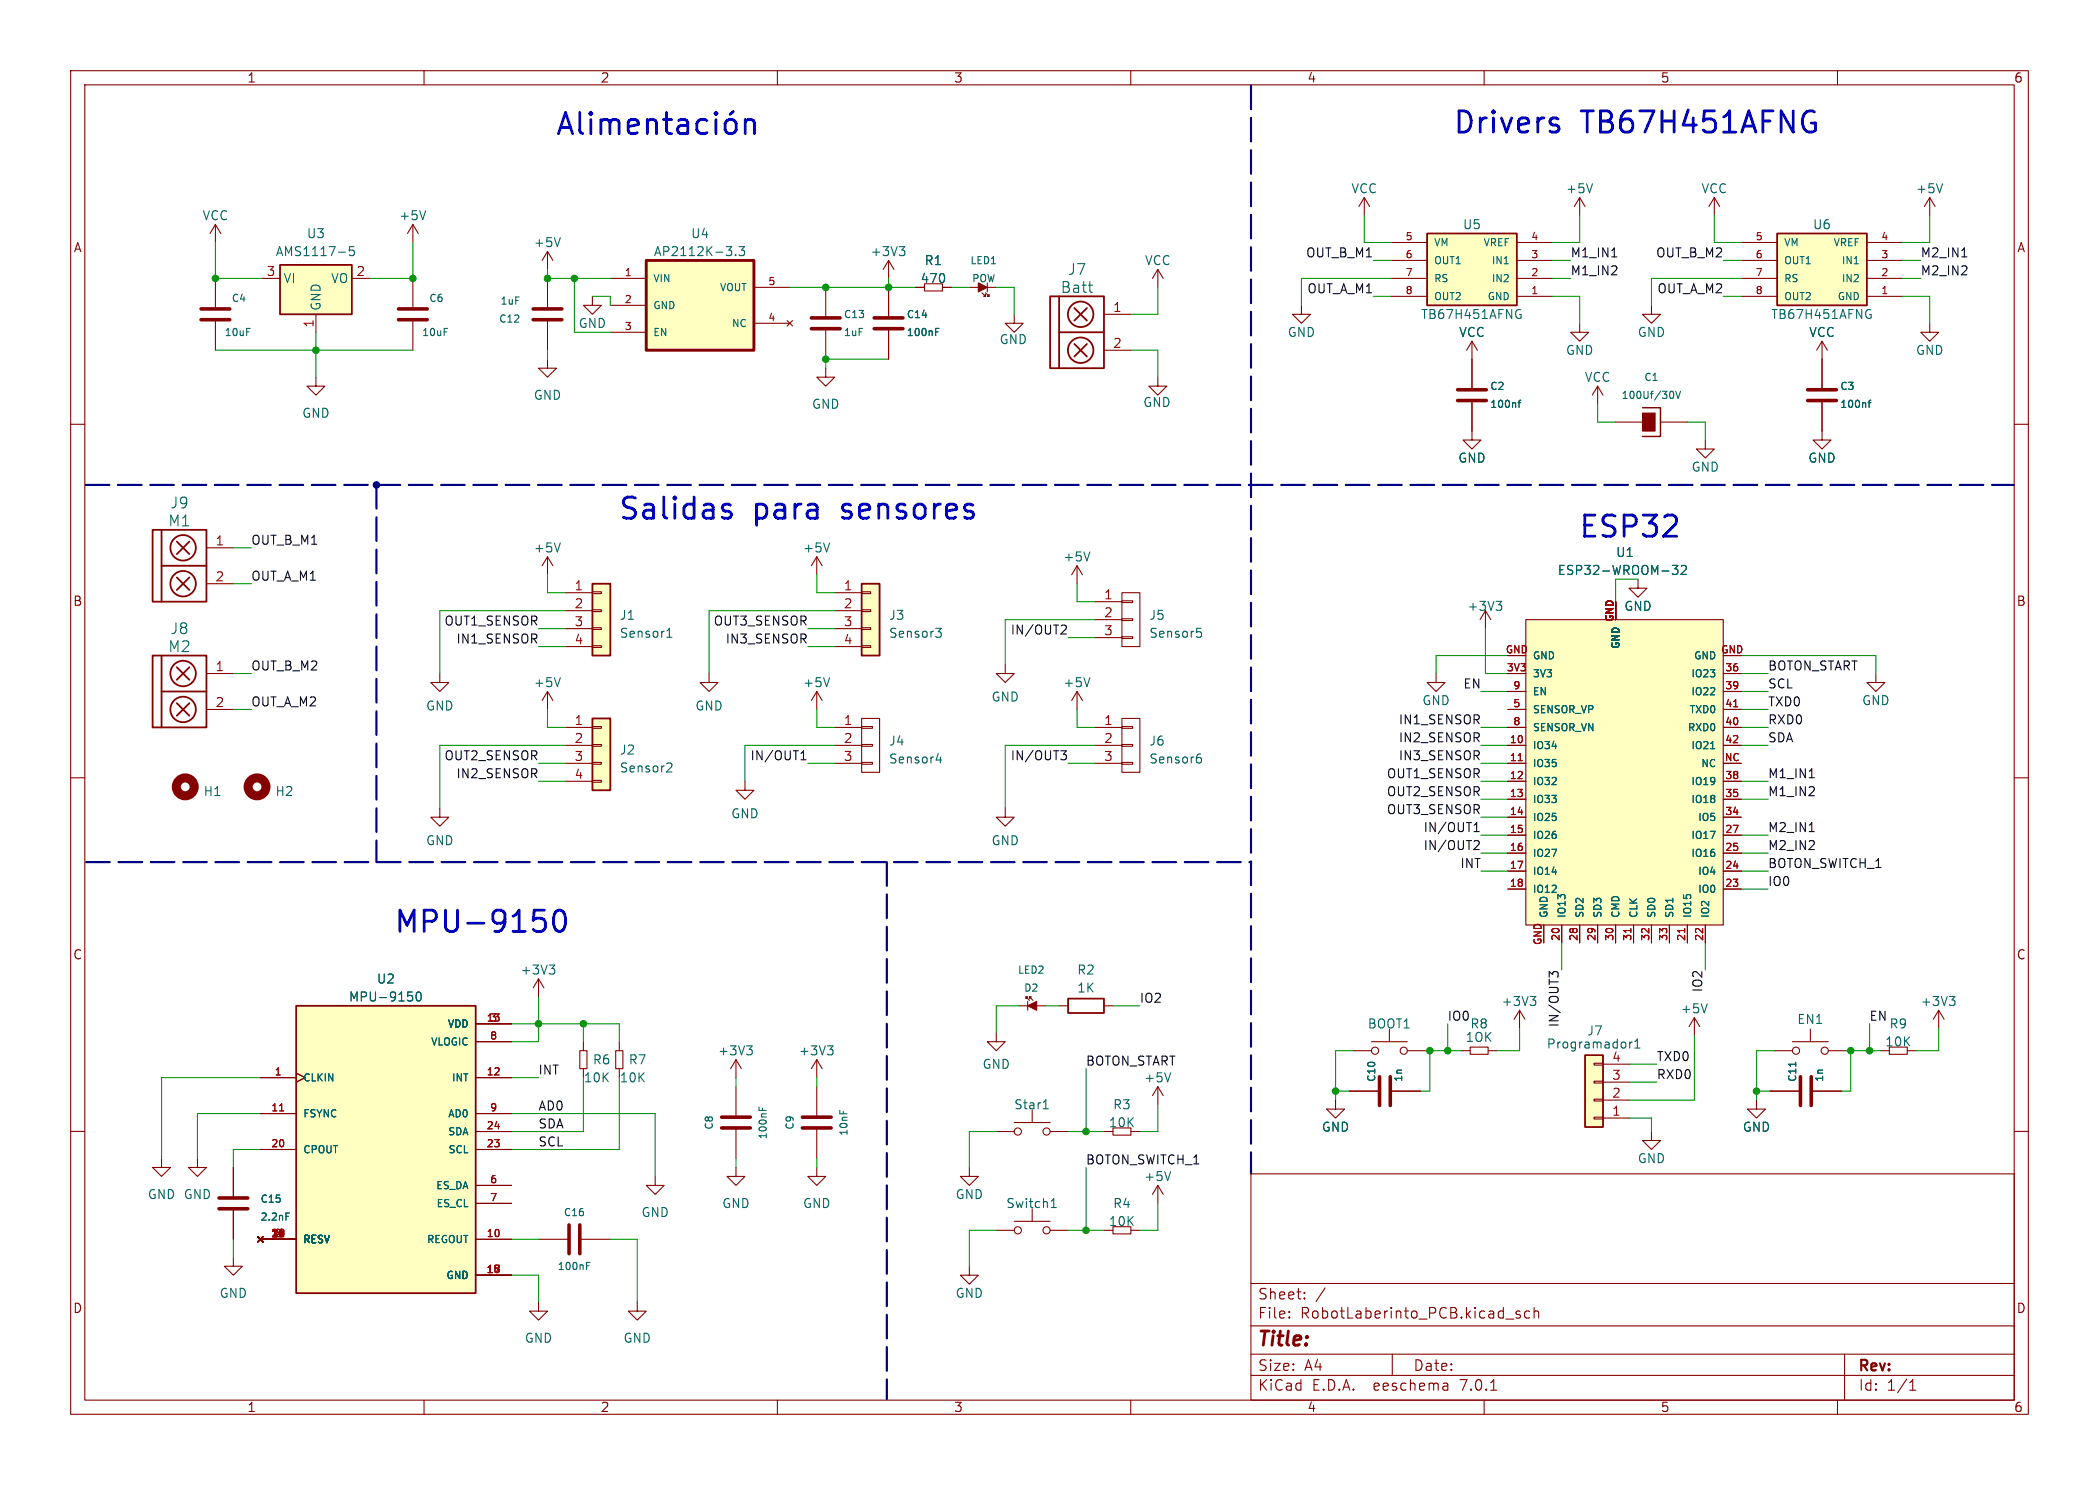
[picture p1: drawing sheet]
<svg xmlns="http://www.w3.org/2000/svg" width="297mm" height="210mm" viewBox="0 0 297 210" stroke-linecap="round" stroke-linejoin="round" font-family="sans-serif">
<g fill="none" stroke="#840000" stroke-width=".15">
<path d="M10 10h277v190h-277zM12 12h273v186h-273zM60 10v2M110 10v2M160 10v2M210 10v2M260 10v2M30.5 31.8l-.8 1.2M30.5 31.8v2.5M30.5 39.4v4.3M30.5 31.8l.7 1.2M37.1 39.4h2.5"/>
<path d="M49.8 39.4h2.5M58.4 31.8l-.7 1.2M58.4 31.8v2.5M58.4 39.4v4.3M58.4 31.8l.8 1.2M77.5 35.6l-.8 1.2M77.5 35.6v2.5M77.5 39.4v4.3M77.5 35.6l.7 1.2M86.4 39.4h5M125.7 36.8v2.6M125.7 36.8l-.7 1.3"/>
<path d="M125.7 36.8l.8 1.3M163.8 38.1l-.7 1.3M163.8 38.1v2.5M163.8 38.1l.8 1.3M193 27.9l-.7 1.3M193 27.9v2.6M193 27.9l.8 1.3M196.8 39.4h5.1M196.8 36.8h5.1M196.8 34.3h5.1M214.6 39.4h5.1M214.6 36.8h5.1"/>
<path d="M214.6 34.3h5.1M223.5 27.9v2.6M223.5 27.9l-.7 1.3M223.5 27.9l.8 1.3M242.6 27.9l-.8 1.3M242.6 27.9v2.6M242.6 27.9l.7 1.3M246.4 39.4h5.1M246.4 36.8h5.1M246.4 34.3h5.1M264.2 39.4h5M264.2 36.8h5"/>
<path d="M264.2 34.3h5M273 27.9l-.7 1.3M273 27.9v2.6M273 27.9l.8 1.3M10 60h2M30.5 45.2v4.3M44.7 53.3v1.3h1.3l-1.3 1.3-1.3-1.3h1.3M44.7 44.5v2.5M58.4 45.2v4.3M77.5 50.8v1.3h1.2l-1.2 1.2-1.3-1.2h1.3M77.5 45.2v4.3M83.8 41.9v1.3h1.3l-1.3 1.3-1.3-1.3h1.3"/>
<path d="M86.4 43.2h5M86.4 47h5M106.7 40.6h5.1M106.7 45.7h5.1M111.4 45.3l.7 .8M112.1 45.3l-.7 .8M116.8 52.1v1.2h1.3l-1.3 1.3-1.2-1.3h1.2M116.8 40.6v4.4M116.8 46.5v4.3M125.7 40.6v4.4M125.7 46.5v4.3M129.5 40.6h1.3"/>
<path d="M130.8 40.1h2.5v1h-2.5zM133.3 40.6h1.3M137.2 40.6h1.2M138.9 41.4l.5 .5M139.4 41.4l.6 .5M139.7 40v1.3M139.7 40.6h1.3M143.5 44.5v1.2h-1.3l1.3 1.3 1.3-1.3h-1.3M156.2 44.5h3.8M156.2 49.5h3.8M163.8 53.3v1.3h-1.2l1.2 1.3 1.3-1.3h-1.3M184.1 43.2v1.3h1.3l-1.3 1.2-1.2-1.2h1.2"/>
<path d="M196.8 41.9h5.1M208.3 56.6v5.6h1.2l-1.2 1.3-1.3-1.3h1.3M208.3 48.3v6.8M208.3 48.3l-.8 1.2M208.3 48.3l.7 1.2M214.6 41.9h5.1M223.5 45.7v1.3h1.3l-1.3 1.3-1.3-1.3h1.3M226.1 54.6v2.6M226.1 54.6l-.8 1.3M226.1 54.6l.7 1.3M228.6 59.7h3.8M233.7 43.2v1.3h1.2l-1.2 1.2-1.3-1.2h1.3"/>
<path d="M234.9 59.7h3.9M246.4 41.9h5.1M257.8 56.6v5.6h1.3l-1.3 1.3-1.3-1.3h1.3M257.8 48.3l-.8 1.2M257.8 48.3v6.8M257.8 48.3l.8 1.2M264.2 41.9h5M273 45.7v1.3h1.3l-1.3 1.3-1.2-1.3h1.2M285 60h2M29.2 77.5h3.8M77.5 78.7v2.6M77.5 78.7l-.8 1.3"/>
<path d="M77.5 78.7l.7 1.3M115.6 78.7v2.6M115.6 78.7l-.8 1.3M115.6 78.7l.7 1.3M241.3 62.2v1.3h1.3l-1.3 1.3-1.3-1.3h1.3M29.2 95.3h3.8M29.2 82.6h3.8M62.2 95.3v1.2h1.3l-1.3 1.3-1.2-1.3h1.2M77.5 97.8v2.5M77.5 97.8l-.8 1.3M77.5 97.8l.7 1.3M80 83.8h3.8"/>
<path d="M80 86.4h3.8M80 88.9h3.8M80 91.4h3.8M83.8 91.3h1.3v.3h-1.3zM83.8 88.8h1.3v.2h-1.3zM83.8 86.2h1.3v.3h-1.3zM83.8 83.7h1.3v.2h-1.3zM100.3 95.3v1.2h1.3l-1.3 1.3-1.2-1.3h1.2M115.6 97.8l-.8 1.3M115.6 97.8v2.5M115.6 97.8l.7 1.3M118.1 83.8h3.8"/>
<path d="M118.1 86.4h3.8M118.1 88.9h3.8M118.1 91.4h3.8M121.9 91.3h1.3v.3h-1.3zM121.9 88.8h1.3v.2h-1.3zM121.9 86.2h1.3v.3h-1.3zM121.9 83.7h1.3v.2h-1.3zM142.2 94v1.3h1.3l-1.3 1.2-1.2-1.2h1.2M152.4 80l-.8 1.3M152.4 80v2.6M152.4 97.8v2.5M152.4 80l.8 1.3"/>
<path d="M152.4 97.8l-.8 1.3M152.4 97.8l.8 1.3M154.9 85.1h3.8M154.9 87.6h3.8M154.9 90.2h3.8M158.7 90h1.6v.3h-1.6zM158.7 87.5h1.6v.3h-1.6zM158.7 85h1.6v.2h-1.6zM158.7 83.8h2.6v7.6h-2.6zM203.2 95.3v1.2h1.3l-1.3 1.3-1.3-1.3h1.3M210.2 86.4l-.8 1.2M210.2 86.4v2.5"/>
<path d="M210.2 86.4l.7 1.2M213.4 95.3h2.5M213.4 97.8h2.5M213.4 92.7h2.5M215.9 87.6h27.9v43.2h-27.9zM228.6 85.1v2.5M231.8 81.9v1.3h1.2l-1.2 1.3-1.3-1.3h1.3M243.8 95.3h2.6M243.8 97.8h2.6M243.8 92.7h2.6M265.4 95.3v1.2h1.3l-1.3 1.3-1.2-1.3h1.2M10 110h2"/>
<path d="M29.2 100.3h3.8M62.2 114.3v1.3h1.3l-1.3 1.2-1.2-1.2h1.2M80 102.9h3.8M80 105.4h3.8M80 108h3.8M80 110.5h3.8M83.8 110.4h1.3v.2h-1.3zM83.8 107.8h1.3v.3h-1.3zM83.8 105.3h1.3v.2h-1.3zM83.8 102.7h1.3v.3h-1.3zM105.4 110.5v1.3h1.3l-1.3 1.2-1.3-1.2h1.3M118.1 102.9h3.8"/>
<path d="M118.1 105.4h3.8M118.1 108h3.8M121.9 107.8h1.5v.3h-1.5zM121.9 105.3h1.5v.2h-1.5zM121.9 102.7h1.5v.3h-1.5zM121.9 101.6h2.6v7.6h-2.6zM142.2 114.3v1.3h1.3l-1.3 1.2-1.2-1.2h1.2M154.9 102.9h3.8M154.9 105.4h3.8M154.9 108h3.8M158.7 107.8h1.6v.3h-1.6zM158.7 105.3h1.6v.2h-1.6z"/>
<path d="M158.7 102.7h1.6v.3h-1.6zM158.7 101.6h2.6v7.6h-2.6zM213.4 102.9h2.5M213.4 105.4h2.5M213.4 108h2.5M213.4 110.5h2.5M213.4 100.3h2.5M213.4 113h2.5M213.4 115.6h2.5M213.4 118.1h2.5M243.8 102.9h2.6M243.8 105.4h2.6"/>
<path d="M243.8 108h2.6M243.8 110.5h2.6M243.8 100.3h2.6M243.8 113h2.6M243.8 115.6h2.6M243.8 118.1h2.6M285 110h2M76.2 138.4l-.8 1.3M76.2 138.4v2.6M76.2 138.4l.8 1.3M213.4 120.7h2.5M213.4 123.2h2.5"/>
<path d="M213.4 125.7h2.5M218.4 130.8v2.6M221 130.8v2.6M223.5 130.8v2.6M226.1 130.8v2.6M228.6 130.8v2.6M231.1 130.8v2.6M233.7 130.8v2.6M236.2 130.8v2.6M238.8 130.8v2.6M241.3 130.8v2.6M243.8 120.7h2.6"/>
<path d="M243.8 123.2h2.6M243.8 125.7h2.6M10 160h2M36.8 152.4h5.1M36.8 157.5h5.1M41.9 151.8l1.3 .6-1.3 .6M67.3 147.3h5.1M67.3 152.4h5.1M67.3 157.5h5.1M67.3 144.8h5.1M82 148.6h1.1v2.5h-1.1zM82.5 147.3v1.3"/>
<path d="M82.5 151.1v1.3M87.1 148.6h1v2.5h-1zM87.6 147.3v1.3M87.6 151.1v1.3M104.1 149.9v2.5M104.1 153.7v4.3M104.1 159.5v4.3M104.1 149.9l-.7 1.2M104.1 149.9l.8 1.2M115.6 149.9v2.5M115.6 153.7v4.3M115.6 159.5v4.3"/>
<path d="M115.6 149.9l-.8 1.2M115.6 149.9l.7 1.2M141 146.1v1.2h1.2l-1.2 1.3-1.3-1.3h1.3M143.5 158.8h5.1M144.1 142.2h1.3M145.2 141l.5 .5M145.4 141.6v1.3M145.7 141l.5 .5M146 157v1.8M146.7 142.2h1.3M149.9 142.2h1.2M156.2 142.2h1.3"/>
<path d="M157.5 159.5h2.5v1h-2.5zM163.8 153.7v2.5M163.8 153.7l-.7 1.2M163.8 153.7l.8 1.2M189 155.6v1.2h1.2l-1.2 1.3-1.3-1.3h1.3M190.9 154.3h4.3M191.5 148.6h2.6M194.1 147.3h5M196.6 145.5v1.8M196.7 154.3h4.3M199.1 148.6h2.6M206.8 148.6h1.2"/>
<path d="M208 148.1h2.6v1h-2.6zM210.6 148.6h1.2M215 142.9l-.8 1.2M215 142.9v2.5M215 142.9l.8 1.2M225.6 150.4h1.2v.2h-1.2zM225.6 152.9h1.2v.3h-1.2zM225.6 155.4h1.2v.3h-1.2zM225.6 158h1.2v.2h-1.2zM226.8 158.1h3.8M226.8 155.6h3.8M226.8 153h3.8"/>
<path d="M226.8 150.5h3.8M239.8 143.9l-.8 1.3M239.8 143.9v2.6M239.8 143.9l.7 1.3M248.5 155.6v1.2h1.3l-1.3 1.3-1.2-1.3h1.2M250.4 154.3h4.4M251.1 148.6h2.5M253.6 147.3h5.1M256.2 145.5v1.8M256.3 154.3h4.3M258.7 148.6h2.5M266.1 148.6h1.2"/>
<path d="M267.3 148.1h2.6v1h-2.6zM269.9 148.6h1.2M274.3 142.9l-.7 1.2M274.3 142.9v2.5M274.3 142.9l.8 1.2M285 160h2M22.9 163.8v1.3h1.2l-1.2 1.3-1.3-1.3h1.3M27.9 163.8v1.3h1.3l-1.3 1.3-1.2-1.3h1.2M33 177.8v1.3h1.3l-1.3 1.2-1.3-1.2h1.3M33 165.1v4.3M33 170.9v4.4M36.4 174.9l.8 .7"/>
<path d="M36.8 175.3h5.1M36.8 162.6h5.1M37.2 174.9l-.8 .7M67.3 160h5.1M67.3 175.3h5.1M67.3 162.6h5.1M67.3 167.6h5.1M67.3 170.2h5.1M76.2 175.3h4.3M82 175.3h4.4M92.7 166.4v1.2h1.3l-1.3 1.3-1.3-1.3h1.3M104.1 165.1v1.3h1.3l-1.3 1.2-1.2-1.2h1.2"/>
<path d="M115.6 165.1v1.3h1.2l-1.2 1.2-1.3-1.2h1.3M137.2 179.1v1.2h1.2l-1.2 1.3-1.3-1.3h1.3M137.2 165.1v1.3h1.2l-1.2 1.2-1.3-1.2h1.3M141 174h2.5M141 160h2.5M143.5 172.7h5.1M146 170.9v1.8M148.6 174h2.5M148.6 160h2.5M156.2 174h1.3M156.2 160h1.3M157.5 173.5h2.5v1h-2.5z"/>
<path d="M160 174h1.3M160 160h1.3M163.8 167.6v2.6M163.8 167.6l-.7 1.3M163.8 167.6l.8 1.3M177 166h108v32h-108zM233.7 160v1.3h1.2l-1.2 1.3-1.3-1.3h1.3M60 198v2M67.3 180.3h5.1M76.2 184.2v1.2h1.3l-1.3 1.3-1.3-1.3h1.3M90.2 184.2v1.2h1.2l-1.2 1.3-1.3-1.3h1.3M110 198v2"/>
<path d="M160 198v2M177 194.5h108M177 191.5h108M177 187.5h108M177 181.5h108M182.4 186.3h.1l-.1 .1M182.4 185.5h.1l-.1 .1M184.6 183.6v.1M184.6 182.8v.1M197 191.5v3M204.6 195.6l.3 .2v.8M204.9 196.5l-.5 .1"/>
<path d="M204.9 196h-.5M210 198v2M210.9 196.6h.9M215.1 185.5l-.4-.1-.2 .2 .1 .2 .5 .2v.1v.2l-.2 .1-.4-.1M216.4 185.5l-.4-.1-.3 .3v.4l.2 .2 .1 .1 .4-.1M217.1 185.5a.37 .37 0 0 1 .6 .1v.8M217.1 184.9v1.5M260 198v2M261 191.5v6.5M270.2 196.6h.9M270.2 195.5l.4-.4v1.5"/>
<circle cx="194.6" cy="148.6" r=".51"/>
<circle cx="198.6" cy="148.6" r=".51"/>
<circle cx="254.1" cy="148.6" r=".51"/>
<circle cx="258.2" cy="148.6" r=".51"/>
<circle cx="144" cy="174" r=".51"/>
<circle cx="144" cy="160" r=".51"/>
<circle cx="148.1" cy="174" r=".51"/>
<circle cx="148.1" cy="160" r=".51"/>
</g>
<g fill="none" stroke="#006464" stroke-width=".15">
<path d="M47.9 35.7h1M50.1 34.9h-.6l-.1 .6 .2-.1h.4l.1 .2v.4l-.2 .1h-.3l-.2-.1M60.2 29.8l-.4 1.3M79.3 33.6l-.4 1.3M104.1 36v.1M104.6 34.9h.7l-.4 .5 .4 .1v.5l-.2 .1h-.4l-.1-.1M127.2 34.9h.8l-.4 .5M127.8 35.4l.2 .2v.3l-.2 .2M212.8 37.3h.6M225.3 26l-.4 1.3M262.4 37.3h.6M274.9 26l-.5 1.3"/>
<path d="M132.4 46.9h.3M132.4 46.4h.5M154 40.3h.6M154.4 41.3h.2M214.8 56.9h.4M214.9 43.8h.3M215 44.5h.2v.4l-.3 .1M215.2 56.6l-.3 .1v.9M236.5 55.3a.54 .54 0 0 1 .3 .5 .54 .54 0 0 1-.3 .5M237.1 55.3l.4 1 .3-1M264.3 56.9h.4M264.4 43.8h.3"/>
<path d="M264.5 44.5h.3v.4l-.4 .1M264.7 56.6l-.2 .1v.9M79.3 76.8l-.4 1.3M117.4 76.8l-.4 1.3M154.2 78.1l-.4 1.2M236.6 80h.8l-.4 .4 .3 .2v.5l-.1 .1h-.5M79.3 95.8l-.4 1.3M94.4 90.1h.7M94.5 89.2l.2-.3v1.2M117.4 95.8l-.4 1.3M132.4 88.9h.8l-.4 .4 .3 .2 .1 .4-.3 .2h-.3M154.2 95.8l-.4 1.3"/>
<path d="M169.3 88.9h.6M169.5 89.3h.3l.2 .3-.1 .4-.1 .1h-.3M211.7 85h.8l-.4 .5M212.2 85.5l.3 .3v.3l-.3 .2M237.9 80.1l.2-.1h.3l.2 .1v.2v.2l-.8 .7h.8M94.5 107.9l.5 .1 .1 .3-.1 .1-.7 .8h.8M132.5 107.5h.7M133.1 107.1v.8M169.5 107.1h.3l.2 .3-.1 .4-.4 .1M169.6 106.6h.3M242 105.9h.6M77.7 136.5h.8l-.4 .5"/>
<path d="M78.3 137l.2 .2v.3l-.2 .2M57.7 140.3h.6M58.3 140.8l.1 .2v.3l-.1 .2M59 140.4l.2-.1a.69 .69 0 0 1 .3 1.1l-.2 .2a.69 .69 0 0 1-.3-1.2zM105.7 147.9h.7l-.4 .5M106.2 148.4l.2 .2v.3l-.2 .3M107.4 156.5v.5M107.9 156.7v.3M117.1 147.9h.8l-.5 .5M117.6 148.4l.3 .2v.3l-.3 .3M147.6 156.8h.7M147.9 155.7l.1-.2v1.3"/>
<path d="M165.6 151.7l-.4 1.3M216.5 140.9h.8l-.4 .5M217.1 141.4l.2 .2v.4l-.2 .2M230.6 147.4v.8M231 147.4h-.3l-.1 .2M231.3 148.2h.7M231.3 147.3l.4-.4v1.3M241.6 142l-.5 1.2M254.1 150.2v.6M275.8 140.9h.8l-.4 .5M276.4 141.4l.2 .2v.4l-.2 .2M40.5 171.5h.5"/>
<path d="M83 179h.3M83 178.5h.5M148.7 170.8h.8M148.7 169.9l.4-.4v1.3M165.6 165.7l-.4 1.3"/>
</g>
<g fill="none" stroke="#840000" stroke-width=".51">
<path d="M28.4 45.2h4.1M28.4 43.7h4.1M56.4 45.2h4.1M56.4 43.7h4.1M75.4 45.2h4.1M75.4 43.7h4.1M114.8 45h4.1M114.8 46.5h4.1M123.7 45h4.1M123.7 46.5h4.1M206.2 56.6h4.1M206.2 55.1h4.1"/>
<path d="M255.8 56.6h4M255.8 55.1h4M102.1 159.5h4.1M102.1 158h4.1M113.5 159.5h4.1M113.5 158h4.1M195.2 152.3v4M196.7 152.3v4M254.8 152.3v4M256.3 152.3v4M31 169.4h4.1M31 170.9h4.1"/>
<path d="M80.5 173.2v4.1M82 173.2v4.1"/>
</g>
<g fill="#ffffc2" stroke="#ffffc2" stroke-width=".14">
<path d="M251.5 33h12.7v10.2h-12.7z"/>
<path d="M91.4 36.8h15.3v12.7h-15.3z"/>
<path d="M83.8 101.6h2.6v10.2h-2.6z"/>
<path d="M121.9 82.6h2.6v10.1h-2.6z"/>
<path d="M83.8 82.6h2.6v10.1h-2.6z"/>
<path d="M215.9 87.6h27.9v43.2h-27.9z"/>
<path d="M39.6 37.5h10.2v7h-10.2z"/>
<path d="M201.9 33h12.7v10.2h-12.7z"/>
<path d="M224.3 149.2h2.5v10.2h-2.5z"/>
<path d="M41.9 142.2h25.4v40.7h-25.4z"/>
</g>
<g fill="none" stroke="#840000" stroke-width=".25">
<path d="M39.6 37.5h10.2v7h-10.2zM201.9 33h12.7v10.2h-12.7zM251.5 33h12.7v10.2h-12.7zM148.6 41.9h7.6v10.2h-7.6zM149.9 47h6.3M149.9 41.9v10.2M152 48.6l1.8 1.8M152 43.6l1.8 1.7M153.8 48.6l-1.8 1.8M153.8 43.6l-1.8 1.7M21.6 74.9h7.6v10.2h-7.6zM22.9 74.9v10.2"/>
<path d="M25 76.6l1.8 1.8M26.8 76.6l-1.8 1.8M21.6 92.7h7.6v10.2h-7.6zM22.9 97.8h6.3M22.9 92.7v10.2M22.9 80h6.3M25 99.4l1.8 1.8M25 94.4l1.8 1.7M25 81.7l1.8 1.7M26.8 99.4l-1.8 1.8M26.8 94.4l-1.8 1.7M26.8 81.7l-1.8 1.7"/>
<path d="M83.8 82.6h2.6v10.1h-2.6zM121.9 82.6h2.6v10.1h-2.6zM83.8 101.6h2.6v10.2h-2.6zM41.9 142.2h25.4v40.7h-25.4zM151.1 141.2h5.1v2.1h-5.1zM224.3 149.2h2.5v10.2h-2.5z"/>
<circle cx="152.9" cy="44.5" r="1.8"/>
<circle cx="152.9" cy="49.5" r="1.8"/>
<circle cx="25.9" cy="77.5" r="1.8"/>
<circle cx="25.9" cy="82.6" r="1.8"/>
<circle cx="25.9" cy="95.3" r="1.8"/>
<circle cx="25.9" cy="100.3" r="1.8"/>
</g>
<path d="M91.4 36.8h15.3v12.7h-15.3z" fill="none" stroke="#840000" stroke-width=".41"/>
<g fill="#840000" stroke="#840000" stroke-width=".15">
<path d="M138.4 40l1.3 .6-1.3 .7z"/>
<path d="M139.7 41.9l.3-.2v.2z"/>
<path d="M139.2 41.9l.2-.2v.2z"/>
<path d="M232.4 58.4h1.8v2.6h-1.8z"/>
<path d="M145.4 142.2l1.3-.6v1.3z"/>
<path d="M145.2 141h.2l-.2 .2z"/>
<path d="M145.7 141h.2l-.2 .2z"/>
</g>
<g fill="none" stroke="#840000" stroke-width="1.3">
<circle cx="26.2" cy="111.3" r="1.27"/>
<circle cx="36.4" cy="111.3" r="1.27"/>
</g>
<path d="M245.3 100h.6M214.8 107.6h.6M230.8 131.3v.6M238.4 131.3v.6M39.6 157.1h.5" fill="none" stroke="#a90000" stroke-width=".15"/>
<path d="M232.4 57.7h2.5v4h-2.5" fill="none" stroke="#840000" stroke-width=".2"/>
<path d="M228.1 36.3h.7M277.6 36.3h.7M150.3 88.4l.5 .1 .1 .3-.1 .1-.7 .8h.8M113.3 107.4h.8M113.3 106.5l.4-.3v1.2M150.1 106.2h.8l-.4 .5 .3 .1 .1 .4-.3 .2h-.3M208.6 117.6h.7M208.6 116.7l.3-.4v1.3M208.8 118.9h.4l.1 .3-.1 .2-.7 .7h.8M256 117.6h.7M256 110h.7M220.5 138v-.4l-.3-.2-.4 .1-.1 .3-.5-.4v.8" fill="none" stroke="#0f0f0f" stroke-width=".15"/>
<g fill="none" stroke="#0000c2" stroke-width=".4">
<path d="M79 18.9l1-3 1 3M79.3 18h1.4M82 15.9v2.6l.2 .3 .3 .1M83.6 15.9v.3M83.6 16.9v2M83.6 15.9l-.1 .1 .1 .2M83.6 15.9l.1 .1-.1 .2M85 16.9v2M85 17.2a.75 .75 0 0 1 1.3 .1M86.3 17.3l.2-.3 .2-.1h.5l.3 .1 .1 .3v1.6M86.3 17.3v1.6M88.9 17.9l1.4-.3-.1-.6-.3-.1h-.6l-.3 .1-.1 .3v1.2l.1 .3 .3 .1h.6l.3-.1"/>
<path d="M91.6 17.2a.74 .74 0 0 1 1.3 .1v1.6M91.6 16.9v2M93.9 16.9h1.1M94.3 15.9v2.6l.2 .3 .5 .1M96 17l.3-.1h.6l.3 .1 .1 .3v1.6M97.3 17.6l-.3 .2h-.7a.59 .59 0 0 0-.4 .5 .59 .59 0 0 0 .4 .6h.7l.3-.1M100 17l-.3-.1h-.5l-.5 .3-.1 .3v.8l.3 .5 .3 .1h.5l.3-.1M101.3 15.9v.3M101.3 16.9v2M101.3 15.9l-.1 .1 .1 .2M101.3 15.9l.2 .1-.2 .2M102.9 17a.81 .81 0 0 1 1.3 .5v.8a.81 .81 0 0 1-.8 .6 .81 .81 0 0 1-.8-.6v-.8z"/>
<path d="M103.7 15.8l-.4 .4M105.5 17.2a.74 .74 0 0 1 1.2 .1v1.6M105.5 16.9v2M78.6 129a.72 .72 0 0 1 .7-.3 .72 .72 0 0 1 .6 .6 2.34 2.34 0 0 1-.3 2.3 .71 .71 0 0 1-1.1-.5 2.56 2.56 0 0 1 .1-2.1z"/>
</g>
<path d="M177 12.1v153.8M12.1 68.6h41.2M53.3 68.6v53.3M53.3 68.6h231.6M12.2 121.9h164.8M125.5 121.9v76" fill="none" stroke="#000084" stroke-width=".3" stroke-dasharray="3.4 1.2"/>
<g fill="none" stroke="#009600" stroke-width=".15">
<path d="M30.5 34.3v5.1h6.6M58.4 34.3v5.1h-6.1M77.5 38.1v1.3h8.9M81.3 39.4v7.6h5.1M125.7 39.4v1.2M193 30.5v3.8h3.8M194.3 36.8h2.5M196.8 39.4h-12.7v3.8M219.7 39.4h2.5M219.7 36.8h2.5M223.5 30.5v3.8h-3.8M242.6 30.5v3.8h3.8"/>
<path d="M243.8 36.8h2.6M246.4 39.4h-12.7v3.8M269.2 39.4h2.6M269.2 36.8h2.6M273 30.5v3.8h-3.8M30.5 49.5h27.9M44.7 47v6.3M77.5 49.5v1.3M83.8 41.9h2.6v1.3M111.8 40.6h17.7M125.7 50.8h-8.9v1.3M134.6 40.6h2.6"/>
<path d="M141 40.6h2.5v3.9M160 49.5h3.8v3.8M163.8 40.6v3.9h-3.8M194.3 41.9h2.5M219.7 41.9h3.8v3.8M226.1 57.2v2.5h2.5M238.8 59.7h2.5v2.5M243.8 41.9h2.6M269.2 41.9h3.8v3.8M33 77.5h2.6M33 95.3h2.6M33 82.6h2.6"/>
<path d="M76.2 91.4h3.8M76.2 88.9h3.8M77.5 81.3v2.5h2.5M80 86.4h-17.8v8.9M114.3 91.4h3.8M114.3 88.9h3.8M115.6 81.3v2.5h2.5M118.1 86.4h-17.8v8.9M151.1 90.2h3.8M152.4 82.6v2.5h2.5M154.9 87.6h-12.7v6.4M209.5 97.8h3.9"/>
<path d="M210.2 88.9v6.4h3.2M213.4 92.7h-10.2v2.6M231.8 81.9h-3.2v3.2M246.4 95.3h3.8M246.4 92.7h19v2.6M246.4 97.8h3.8M33 100.3h2.6M76.2 108h3.8M76.2 110.5h3.8M77.5 100.3v2.6h2.5M80 105.4h-17.8v8.9M114.3 108h3.8"/>
<path d="M115.6 100.3v2.6h2.5M118.1 105.4h-12.7v5.1M151.1 108h3.8M152.4 100.3v2.6h2.5M154.9 105.4h-12.7v8.9M209.5 108h3.9M209.5 110.5h3.9M209.5 102.9h3.9M209.5 105.4h3.9M209.5 113h3.9M209.5 118.1h3.9M209.5 115.6h3.9"/>
<path d="M246.4 110.5h3.8M246.4 102.9h3.8M246.4 100.3h3.8M246.4 105.4h3.8M246.4 113h3.8M246.4 118.1h3.8M209.5 120.7h3.9M209.5 123.2h3.9M221 133.4v3.8M241.3 133.4v3.8M246.4 120.7h3.8M246.4 123.2h3.8"/>
<path d="M246.4 125.7h3.8M36.8 157.5h-8.9v6.3M36.8 152.4h-13.9v11.4M72.4 144.8h15.2v2.5M72.4 157.5h20.3v8.9M72.4 152.4h3.8M76.2 141v6.3h-3.8M82.5 152.4v7.6h-10.1M82.5 144.8v2.5M87.6 152.4v10.2h-15.2M104.1 152.4v1.3M115.6 152.4v1.3"/>
<path d="M144.1 142.2h-3.1v3.9M148 142.2h1.9M153.7 151.1v8.9M157.5 142.2h3.8M163.8 156.2v3.8h-2.5M189 154.3h1.9M191.5 148.6h-2.5v7M201.7 148.6h5.1M202.3 148.6v5.7h-1.3M204.9 144.8v3.8M215 145.4v3.2h-3.2M230.6 158.1h3.1v1.9"/>
<path d="M230.6 150.5h3.8M230.6 153h3.8M239.8 146.5v9.1h-9.2M248.5 154.3h1.9M251.1 148.6h-2.6v7M261.2 148.6h4.9M261.9 148.6v5.7h-1.3M264.5 144.8v3.8M274.3 145.4v3.2h-3.2M33 175.3v2.5M36.8 162.6h-3.8v2.5M72.4 175.3h3.8"/>
<path d="M86.4 175.3h3.8v8.9M104.1 163.8v1.3M115.6 163.8v1.3M141 160h-3.8v5.1M141 174h-3.8v5.1M151.1 160h5.1M151.1 174h5.1M153.7 165.1v8.9M163.8 170.2v3.8h-2.5M72.4 180.3h3.8v3.9"/>
</g>
<g fill="#009600" stroke="#009600" stroke-width=".15">
<circle cx="82.5" cy="144.8" r=".46"/>
<circle cx="76.2" cy="144.8" r=".46"/>
<circle cx="81.3" cy="39.4" r=".46"/>
<circle cx="44.7" cy="49.5" r=".46"/>
<circle cx="58.4" cy="39.4" r=".46"/>
<circle cx="30.5" cy="39.4" r=".46"/>
<circle cx="77.5" cy="39.4" r=".46"/>
<circle cx="116.8" cy="40.6" r=".46"/>
<circle cx="125.7" cy="40.6" r=".46"/>
<circle cx="116.8" cy="50.8" r=".46"/>
<circle cx="153.7" cy="174" r=".46"/>
<circle cx="202.3" cy="148.6" r=".46"/>
<circle cx="189" cy="154.3" r=".46"/>
<circle cx="153.7" cy="160" r=".46"/>
<circle cx="204.9" cy="148.6" r=".46"/>
<circle cx="261.9" cy="148.6" r=".46"/>
<circle cx="264.5" cy="148.6" r=".46"/>
<circle cx="248.5" cy="154.3" r=".46"/>
</g>
<circle cx="53.3" cy="68.6" r=".46" fill="#000084" stroke="#000084" stroke-width=".15"/>
<g font-size="4.2" fill="#0000c2">
<text x="205.7" y="19.1">Drivers</text>
<text x="223.9" y="19.1">TB67H451AFNG</text>
<text x="87.6" y="73.7">Salidas</text>
<text x="106.7" y="73.7">para</text>
<text x="119.4" y="73.7">sensores</text>
<text x="223.5" y="76.2">ESP32</text>
<text x="55.9" y="132.1">MPU-9150</text>
</g>
<text font-size="2.8" fill="#840000" x="178" y="190.8">Title:</text>
<g font-size="2.1" fill="#006464">
<text x="150" y="41.6">Batt</text>
<text x="151.1" y="39.1">J7</text>
<text x="23.8" y="74.6">M1</text>
<text x="24.1" y="72.1">J9</text>
<text x="24.1" y="89.9">J8</text>
<text x="23.8" y="92.4">M2</text>
</g>
<g font-size="2.1" fill="#840000">
<text x="178" y="183.9">Sheet:</text>
<text x="186.2" y="183.9">/</text>
<text x="178" y="186.6">File:</text>
<text x="184" y="186.6">RobotLaberinto_PCB.kicad_sch</text>
<text x="178" y="196.8">KiCad</text>
<text x="178" y="194">Size:</text>
<text x="184.6" y="194">A4</text>
<text x="185.7" y="196.8">E.D.A.</text>
<text x="194.4" y="196.8">eeschema</text>
<text x="200" y="194">Date:</text>
<text x="206.7" y="196.8">7.0.1</text>
<text x="263" y="194.2">Rev:</text>
<text x="263" y="196.8">Id:</text>
<text x="267" y="196.8">1/1</text>
</g>
<g font-size="1.8" fill="#840000">
<text x="35" y="11.8">1</text>
<text x="85" y="11.8">2</text>
<text x="135" y="11.8">3</text>
<text x="185" y="11.8">4</text>
<text x="235" y="11.8">5</text>
<text x="285" y="11.8">6</text>
<text x="10.4" y="35.8">A</text>
<text x="285.4" y="35.8">A</text>
<text x="10.3" y="85.8">B</text>
<text x="285.3" y="85.8">B</text>
<text x="10.3" y="135.8">C</text>
<text x="285.3" y="135.8">C</text>
<text x="10.3" y="185.8">D</text>
<text x="285.3" y="185.8">D</text>
<text x="35" y="199.8">1</text>
<text x="85" y="199.8">2</text>
<text x="135" y="199.8">3</text>
<text x="185" y="199.8">4</text>
<text x="235" y="199.8">5</text>
<text x="285" y="199.8">6</text>
</g>
<g font-size="1.8" fill="#006464">
<text x="191.2" y="27.5">VCC</text>
<text x="221.5" y="27.5">+5V</text>
<text x="240.7" y="27.5">VCC</text>
<text x="271.1" y="27.5">+5V</text>
<text x="28.6" y="31.3">VCC</text>
<text x="43.4" y="33.8">U3</text>
<text x="56.4" y="31.3">+5V</text>
<text x="75.5" y="35.1">+5V</text>
<text x="97.7" y="33.8">U4</text>
<text x="206.9" y="32.6">U5</text>
<text x="256.5" y="32.6">U6</text>
<text x="39" y="36.4">AMS1117-5</text>
<text x="40.1" y="40.2">VI</text>
<text x="46.7" y="40.2">VO</text>
<text x="92.5" y="36.4">AP2112K-3.3</text>
<text x="123.1" y="36.4">+3V3</text>
<text x="130.2" y="40.2">470</text>
<text x="130.8" y="37.7">R1</text>
<text x="162" y="37.7">VCC</text>
<text x="45.5" y="43.9" transform="rotate(-90 45.5 43.9)">GND</text>
<text x="81.8" y="46.5">GND</text>
<text x="182.2" y="47.8">GND</text>
<text x="201" y="45.3">TB67H451AFNG</text>
<text x="206.4" y="47.8">VCC</text>
<text x="231.7" y="47.8">GND</text>
<text x="250.5" y="45.3">TB67H451AFNG</text>
<text x="255.9" y="47.8">VCC</text>
<text x="141.4" y="48.8">GND</text>
<text x="221.5" y="50.4">GND</text>
<text x="271.1" y="50.4">GND</text>
<text x="42.7" y="59.2">GND</text>
<text x="75.5" y="56.7">GND</text>
<text x="114.8" y="58">GND</text>
<text x="161.7" y="57.7">GND</text>
<text x="224.2" y="54.2">VCC</text>
<text x="206.3" y="65.6">GND</text>
<text x="255.8" y="65.6">GND</text>
<text x="239.3" y="66.9">GND</text>
<text x="75.5" y="78.3">+5V</text>
<text x="113.6" y="78.3">+5V</text>
<text x="150.4" y="79.6">+5V</text>
<text x="220.4" y="81.5">ESP32-WROOM-32</text>
<text x="228.6" y="78.9">U1</text>
<text x="87.6" y="87.8">J1</text>
<text x="125.7" y="87.8">J3</text>
<text x="162.6" y="87.8">J5</text>
<text x="207.6" y="86.6">+3V3</text>
<text x="229.8" y="86.6">GND</text>
<text x="87.6" y="90.4">Sensor1</text>
<text x="125.7" y="90.4">Sensor3</text>
<text x="162.6" y="90.4">Sensor5</text>
<text x="60.2" y="100.6">GND</text>
<text x="75.5" y="97.3">+5V</text>
<text x="98.3" y="100.6">GND</text>
<text x="113.6" y="97.3">+5V</text>
<text x="140.2" y="99.4">GND</text>
<text x="150.4" y="97.3">+5V</text>
<text x="201.2" y="99.9">GND</text>
<text x="263.4" y="99.9">GND</text>
<text x="87.6" y="106.9">J2</text>
<text x="125.7" y="105.6">J4</text>
<text x="162.6" y="105.6">J6</text>
<text x="28.8" y="112.7">H1</text>
<text x="38.9" y="112.7">H2</text>
<text x="87.6" y="109.4">Sensor2</text>
<text x="125.7" y="108.1">Sensor4</text>
<text x="162.6" y="108.1">Sensor6</text>
<text x="60.2" y="119.7">GND</text>
<text x="103.4" y="115.9">GND</text>
<text x="140.2" y="119.7">GND</text>
<text x="73.6" y="138">+3V3</text>
<text x="152.4" y="138">R2</text>
<text x="49.3" y="141.8">MPU-9150</text>
<text x="53.3" y="139.3">U2</text>
<text x="152.4" y="140.5">1K</text>
<text x="212.4" y="142.4">+3V3</text>
<text x="237.8" y="143.5">+5V</text>
<text x="271.7" y="142.4">+3V3</text>
<text x="101.5" y="149.4">+3V3</text>
<text x="113" y="149.4">+3V3</text>
<text x="193.5" y="145.6">BOOT1</text>
<text x="207.3" y="147.5">1OK</text>
<text x="218.8" y="148.5">Programador1</text>
<text x="224.5" y="146.6">J7</text>
<text x="254.3" y="145">EN1</text>
<text x="266.7" y="148.1">10K</text>
<text x="267.3" y="145.6">R9</text>
<text x="82.6" y="153.2">10K</text>
<text x="83.8" y="150.7">R6</text>
<text x="87.6" y="153.2">10K</text>
<text x="88.9" y="150.7">R7</text>
<text x="139" y="151.3">GND</text>
<text x="161.8" y="153.2">+5V</text>
<text x="143.4" y="157">Star1</text>
<text x="156.8" y="159.6">10K</text>
<text x="157.4" y="157">R3</text>
<text x="187" y="160.2">GND</text>
<text x="246.5" y="160.2">GND</text>
<text x="161.8" y="167.2">+5V</text>
<text x="231.7" y="164.7">GND</text>
<text x="20.9" y="169.7">GND GND</text>
<text x="90.7" y="172.3">GND</text>
<text x="102.1" y="171">GND</text>
<text x="113.6" y="171">GND</text>
<text x="135.2" y="169.7">GND</text>
<text x="142.3" y="171">Switch1</text>
<text x="156.8" y="173.5">10K</text>
<text x="157.4" y="171">R4</text>
<text x="31" y="183.7">GND</text>
<text x="135.2" y="183.7">GND</text>
<text x="74.2" y="190.1">GND</text>
<text x="88.2" y="190.1">GND</text>
</g>
<g font-size="1.8" fill="#a90000">
<text x="37.7" y="39.1">3</text>
<text x="50.4" y="39.1">2</text>
<text x="44.4" y="46.4" transform="rotate(-90 44.4 46.4)">1</text>
<text x="157.4" y="44.2">1</text>
<text x="157.4" y="49.3">2</text>
<text x="30.4" y="77.2">1</text>
<text x="30.4" y="82.3">2</text>
<text x="81.2" y="83.6">1</text>
<text x="119.3" y="83.6">1</text>
<text x="81.2" y="86.1">2</text>
<text x="81.2" y="88.6">3</text>
<text x="119.3" y="86.1">2</text>
<text x="119.3" y="88.6">3</text>
<text x="156.2" y="84.8">1</text>
<text x="156.2" y="87.4">2</text>
<text x="156.2" y="89.9">3</text>
<text x="30.4" y="95">1</text>
<text x="81.2" y="91.2">4</text>
<text x="119.3" y="91.2">4</text>
<text x="30.4" y="100.1">2</text>
<text x="81.2" y="102.6">1</text>
<text x="81.2" y="105.2">2</text>
<text x="81.2" y="107.7">3</text>
<text x="119.3" y="102.6">1</text>
<text x="119.3" y="105.2">2</text>
<text x="119.3" y="107.7">3</text>
<text x="156.2" y="102.6">1</text>
<text x="156.2" y="105.2">2</text>
<text x="156.2" y="107.7">3</text>
<text x="81.2" y="110.2">4</text>
<text x="228.1" y="155.3">2</text>
<text x="228.1" y="152.8">3</text>
<text x="228.1" y="150.2">4</text>
<text x="228.1" y="157.9">1</text>
</g>
<g font-size="1.8" fill="#0f0f0f">
<text x="184.7" y="36.5">OUT_B_M1</text>
<text x="184.9" y="41.6">OUT_A_M1</text>
<text x="222.2" y="39">M1_IN2</text>
<text x="222.2" y="36.5">M1_IN1</text>
<text x="234.2" y="36.5">OUT_B_M2</text>
<text x="234.4" y="41.6">OUT_A_M2</text>
<text x="271.8" y="39">M2_IN2</text>
<text x="271.8" y="36.5">M2_IN1</text>
<text x="35.6" y="77.1">OUT_B_M1</text>
<text x="35.6" y="82.2">OUT_A_M1</text>
<text x="62.8" y="88.6">OUT1_SENSOR</text>
<text x="100.9" y="88.6">OUT3_SENSOR</text>
<text x="142.9" y="89.8">IN/OUT2</text>
<text x="35.6" y="94.9">OUT_B_M2</text>
<text x="64.5" y="91.1">IN1_SENSOR</text>
<text x="102.6" y="91.1">IN3_SENSOR</text>
<text x="250.2" y="94.9">BOTON_START</text>
<text x="35.6" y="100">OUT_A_M2</text>
<text x="206.9" y="97.4">EN</text>
<text x="250.2" y="100">TXD0</text>
<text x="250.2" y="97.4">SCL</text>
<text x="62.8" y="107.6">OUT2_SENSOR</text>
<text x="106.1" y="107.6">IN/OUT1</text>
<text x="142.9" y="107.6">IN/OUT3</text>
<text x="197.8" y="102.5">IN1_SENSOR</text>
<text x="197.8" y="105.1">IN2_SENSOR</text>
<text x="197.8" y="107.6">IN3_SENSOR</text>
<text x="250.2" y="102.5">RXD0</text>
<text x="250.2" y="105.1">SDA</text>
<text x="64.5" y="110.1">IN2_SENSOR</text>
<text x="196.1" y="110.1">OUT1_SENSOR</text>
<text x="196.1" y="112.7">OUT2_SENSOR</text>
<text x="250.2" y="112.7">M1_IN2</text>
<text x="250.2" y="110.1">M1_IN1</text>
<text x="196.1" y="115.2">OUT3_SENSOR</text>
<text x="201.3" y="117.8">IN/OUT1</text>
<text x="250.2" y="117.8">M2_IN1</text>
<text x="201.3" y="120.3">IN/OUT2</text>
<text x="206.5" y="122.8">INT</text>
<text x="250.2" y="120.3">M2_IN2</text>
<text x="250.2" y="122.8">BOTON_SWITCH_1</text>
<text x="250.2" y="125.4">IO0</text>
<text x="161.3" y="141.9">IO2</text>
<text x="241" y="140.4" transform="rotate(-90 241 140.4)">IO2</text>
<text x="204.9" y="144.4">IO0</text>
<text x="208" y="145.6">R8</text>
<text x="220.6" y="145.4" transform="rotate(-90 220.6 145.4)">IN/OUT3</text>
<text x="264.5" y="144.4">EN</text>
<text x="76.2" y="152.1">INT</text>
<text x="153.7" y="150.8">BOTON_START</text>
<text x="234.4" y="150.1">TXD0</text>
<text x="234.4" y="152.7">RXD0</text>
<text x="76.2" y="157.1">AD0</text>
<text x="76.2" y="159.7">SDA</text>
<text x="76.2" y="162.2">SCL</text>
<text x="153.7" y="164.8">BOTON_SWITCH_1</text>
</g>
<g font-size="1.4" fill="#a90000">
<text x="198.8" y="34">5</text>
<text x="216.6" y="34">4</text>
<text x="248.3" y="34">5</text>
<text x="266.1" y="34">4</text>
<text x="88.3" y="39.1">1</text>
<text x="108.6" y="40.4">5</text>
<text x="198.8" y="36.6">6</text>
<text x="198.8" y="39.1">7</text>
<text x="198.8" y="41.7">8</text>
<text x="216.6" y="41.7">1</text>
<text x="216.6" y="39.1">2</text>
<text x="216.6" y="36.6">3</text>
<text x="248.3" y="36.6">6</text>
<text x="248.3" y="39.1">7</text>
<text x="248.3" y="41.7">8</text>
<text x="266.1" y="41.7">1</text>
<text x="266.1" y="39.1">2</text>
<text x="266.1" y="36.6">3</text>
<text x="88.3" y="42.9">2</text>
<text x="88.3" y="46.7">3</text>
<text x="108.6" y="45.5">4</text>
<text x="228.3" y="88" transform="rotate(-90 228.3 88)">GND</text>
<text x="213" y="92.5">GND</text>
<text x="213.1" y="95">3V3</text>
<text x="243.5" y="92.5">GND</text>
<text x="244.1" y="95">36</text>
<text x="214.1" y="100.1">5</text>
<text x="214.1" y="97.5">9</text>
<text x="244.1" y="97.5">39</text>
<text x="244.1" y="100.1">41</text>
<text x="213.6" y="105.2">10</text>
<text x="213.6" y="107.7">11</text>
<text x="214.1" y="102.6">8</text>
<text x="244" y="107.7">NC</text>
<text x="244.1" y="102.6">40</text>
<text x="244.1" y="105.2">42</text>
<text x="213.6" y="110.2">12</text>
<text x="213.6" y="112.8">13</text>
<text x="244.1" y="112.8">35</text>
<text x="244.1" y="110.2">38</text>
<text x="213.6" y="115.3">14</text>
<text x="213.6" y="117.9">15</text>
<text x="244.1" y="117.9">27</text>
<text x="244.1" y="115.3">34</text>
<text x="213.6" y="120.4">16</text>
<text x="213.6" y="122.9">17</text>
<text x="213.6" y="125.5">18</text>
<text x="244.1" y="125.5">23</text>
<text x="244.1" y="122.9">24</text>
<text x="244.1" y="120.4">25</text>
<text x="218.2" y="133.7" transform="rotate(-90 218.2 133.7)">GND</text>
<text x="220.7" y="133.1" transform="rotate(-90 220.7 133.1)">20</text>
<text x="223.3" y="133.1" transform="rotate(-90 223.3 133.1)">28</text>
<text x="225.8" y="133.1" transform="rotate(-90 225.8 133.1)">29</text>
<text x="228.3" y="133.1" transform="rotate(-90 228.3 133.1)">30</text>
<text x="230.9" y="133.1" transform="rotate(-90 230.9 133.1)">31</text>
<text x="233.4" y="133.1" transform="rotate(-90 233.4 133.1)">32</text>
<text x="236" y="133.1" transform="rotate(-90 236 133.1)">33</text>
<text x="238.5" y="133.1" transform="rotate(-90 238.5 133.1)">21</text>
<text x="241" y="133.1" transform="rotate(-90 241 133.1)">22</text>
<text x="68.8" y="144.5">13</text>
<text x="69.3" y="144.5">3</text>
<text x="69.3" y="147.1">8</text>
<text x="38.8" y="152.1">1</text>
<text x="68.8" y="152.1">12</text>
<text x="38.3" y="157.2">11</text>
<text x="68.8" y="159.8">24</text>
<text x="69.3" y="157.2">9</text>
<text x="38.3" y="162.3">20</text>
<text x="68.8" y="162.3">23</text>
<text x="69.3" y="167.4">6</text>
<text x="69.3" y="169.9">7</text>
<text x="38.8" y="175">22</text>
<text x="38.8" y="175">2</text>
<text x="68.8" y="175">10</text>
<text x="68.8" y="180.1">17</text>
<text x="69.6" y="180.1">8</text>
</g>
<g font-size="1.4" fill="#006464">
<text x="202.9" y="35">VM</text>
<text x="209.8" y="35">VREF</text>
<text x="252.5" y="35">VM</text>
<text x="259.3" y="35">VREF</text>
<text x="92.5" y="40.1">VIN</text>
<text x="101.7" y="41.3">VOUT</text>
<text x="137.2" y="37.5">LED1</text>
<text x="137.5" y="40.1">POW</text>
<text x="202.9" y="37.5">OUT1</text>
<text x="202.9" y="40.1">RS</text>
<text x="210.9" y="40.1">IN2</text>
<text x="210.9" y="37.5">IN1</text>
<text x="252.5" y="37.5">OUT1</text>
<text x="252.5" y="40.1">RS</text>
<text x="260.5" y="40.1">IN2</text>
<text x="260.5" y="37.5">IN1</text>
<text x="31.7" y="47.7">10uF</text>
<text x="32.7" y="42.9">C4</text>
<text x="59.7" y="47.7">10uF</text>
<text x="60.7" y="42.9">C6</text>
<text x="70.6" y="45.8">C12</text>
<text x="70.8" y="43.2">1uF</text>
<text x="92.5" y="43.9">GND</text>
<text x="92.5" y="47.7">EN</text>
<text x="103.4" y="46.4">NC</text>
<text x="119.3" y="45.1">C13</text>
<text x="119.3" y="47.7">1uF</text>
<text x="128.2" y="45.1">C14</text>
<text x="128.2" y="47.7">100nF</text>
<text x="202.9" y="42.6">OUT2</text>
<text x="210.3" y="42.6">GND</text>
<text x="252.5" y="42.6">OUT2</text>
<text x="259.9" y="42.6">GND</text>
<text x="210.8" y="55.3">C2</text>
<text x="210.8" y="57.8">100nf</text>
<text x="229.4" y="56.6">100Uf/30V</text>
<text x="232.6" y="54">C1</text>
<text x="260.3" y="55.3">C3</text>
<text x="260.3" y="57.8">100nf</text>
<text x="216.9" y="95.9">3V3</text>
<text x="216.9" y="93.4">GND</text>
<text x="229.3" y="91.9" transform="rotate(-90 229.3 91.9)">GND</text>
<text x="239.2" y="95.9">IO23</text>
<text x="239.5" y="93.4">GND</text>
<text x="216.9" y="101">SENSOR_VP</text>
<text x="216.9" y="98.5">EN</text>
<text x="238.9" y="101">TXD0</text>
<text x="239.2" y="98.5">IO22</text>
<text x="216.9" y="106.1">IO34</text>
<text x="216.9" y="103.6">SENSOR_VN</text>
<text x="238.7" y="103.6">RXD0</text>
<text x="239.2" y="106.1">IO21</text>
<text x="216.9" y="108.6">IO35</text>
<text x="216.9" y="111.2">IO32</text>
<text x="216.9" y="113.7">IO33</text>
<text x="239.2" y="113.7">IO18</text>
<text x="239.2" y="111.2">IO19</text>
<text x="240.6" y="108.6">NC</text>
<text x="216.9" y="116.3">IO25</text>
<text x="216.9" y="118.8">IO26</text>
<text x="239.2" y="118.8">IO17</text>
<text x="240.1" y="116.3">IO5</text>
<text x="216.9" y="121.3">IO27</text>
<text x="216.9" y="123.9">IO14</text>
<text x="239.2" y="121.3">IO16</text>
<text x="240.1" y="123.9">IO4</text>
<text x="216.9" y="126.4">IO12</text>
<text x="219.1" y="129.8" transform="rotate(-90 219.1 129.8)">GND</text>
<text x="221.7" y="129.8" transform="rotate(-90 221.7 129.8)">IO13</text>
<text x="224.2" y="129.8" transform="rotate(-90 224.2 129.8)">SD2</text>
<text x="226.8" y="129.8" transform="rotate(-90 226.8 129.8)">SD3</text>
<text x="229.3" y="129.8" transform="rotate(-90 229.3 129.8)">CMD</text>
<text x="231.8" y="129.8" transform="rotate(-90 231.8 129.8)">CLK</text>
<text x="234.4" y="129.8" transform="rotate(-90 234.4 129.8)">SD0</text>
<text x="236.9" y="129.8" transform="rotate(-90 236.9 129.8)">SD1</text>
<text x="239.5" y="129.8" transform="rotate(-90 239.5 129.8)">IO15</text>
<text x="240.1" y="126.4">IO0</text>
<text x="242" y="129.8" transform="rotate(-90 242 129.8)">IO2</text>
<text x="144" y="137.9">LED2</text>
<text x="144.8" y="140.4">D2</text>
<text x="60.8" y="148">VLOGIC</text>
<text x="63.2" y="145.5">VDD</text>
<text x="42.9" y="153.1">CLKIN</text>
<text x="63.8" y="153.1">INT</text>
<text x="194.8" y="153.1" transform="rotate(-90 194.8 153.1)">C10</text>
<text x="198.6" y="153.1" transform="rotate(-90 198.6 153.1)">1n</text>
<text x="254.3" y="153.1" transform="rotate(-90 254.3 153.1)">C11</text>
<text x="258.1" y="153.1" transform="rotate(-90 258.1 153.1)">1n</text>
<text x="42.9" y="158.2">FSYNC</text>
<text x="63.3" y="160.7">SDA</text>
<text x="63.3" y="158.2">AD0</text>
<text x="101" y="159.8" transform="rotate(-90 101 159.8)">C8</text>
<text x="108.6" y="161.2" transform="rotate(-90 108.6 161.2)">100nF</text>
<text x="112.5" y="159.8" transform="rotate(-90 112.5 159.8)">C9</text>
<text x="120.1" y="160.7" transform="rotate(-90 120.1 160.7)">10nF</text>
<text x="42.9" y="163.3">CPOUT</text>
<text x="63.3" y="163.3">SCL</text>
<text x="36.8" y="170.2">C15</text>
<text x="36.8" y="172.8">2.2nF</text>
<text x="61.6" y="168.3">ES_DA</text>
<text x="61.6" y="170.9">ES_CL</text>
<text x="79.7" y="172.1">C16</text>
<text x="42.9" y="176">RESV</text>
<text x="60.3" y="176">REGOUT</text>
<text x="78.8" y="179.8">100nF</text>
<text x="63" y="181">GND</text>
</g>
</svg>
